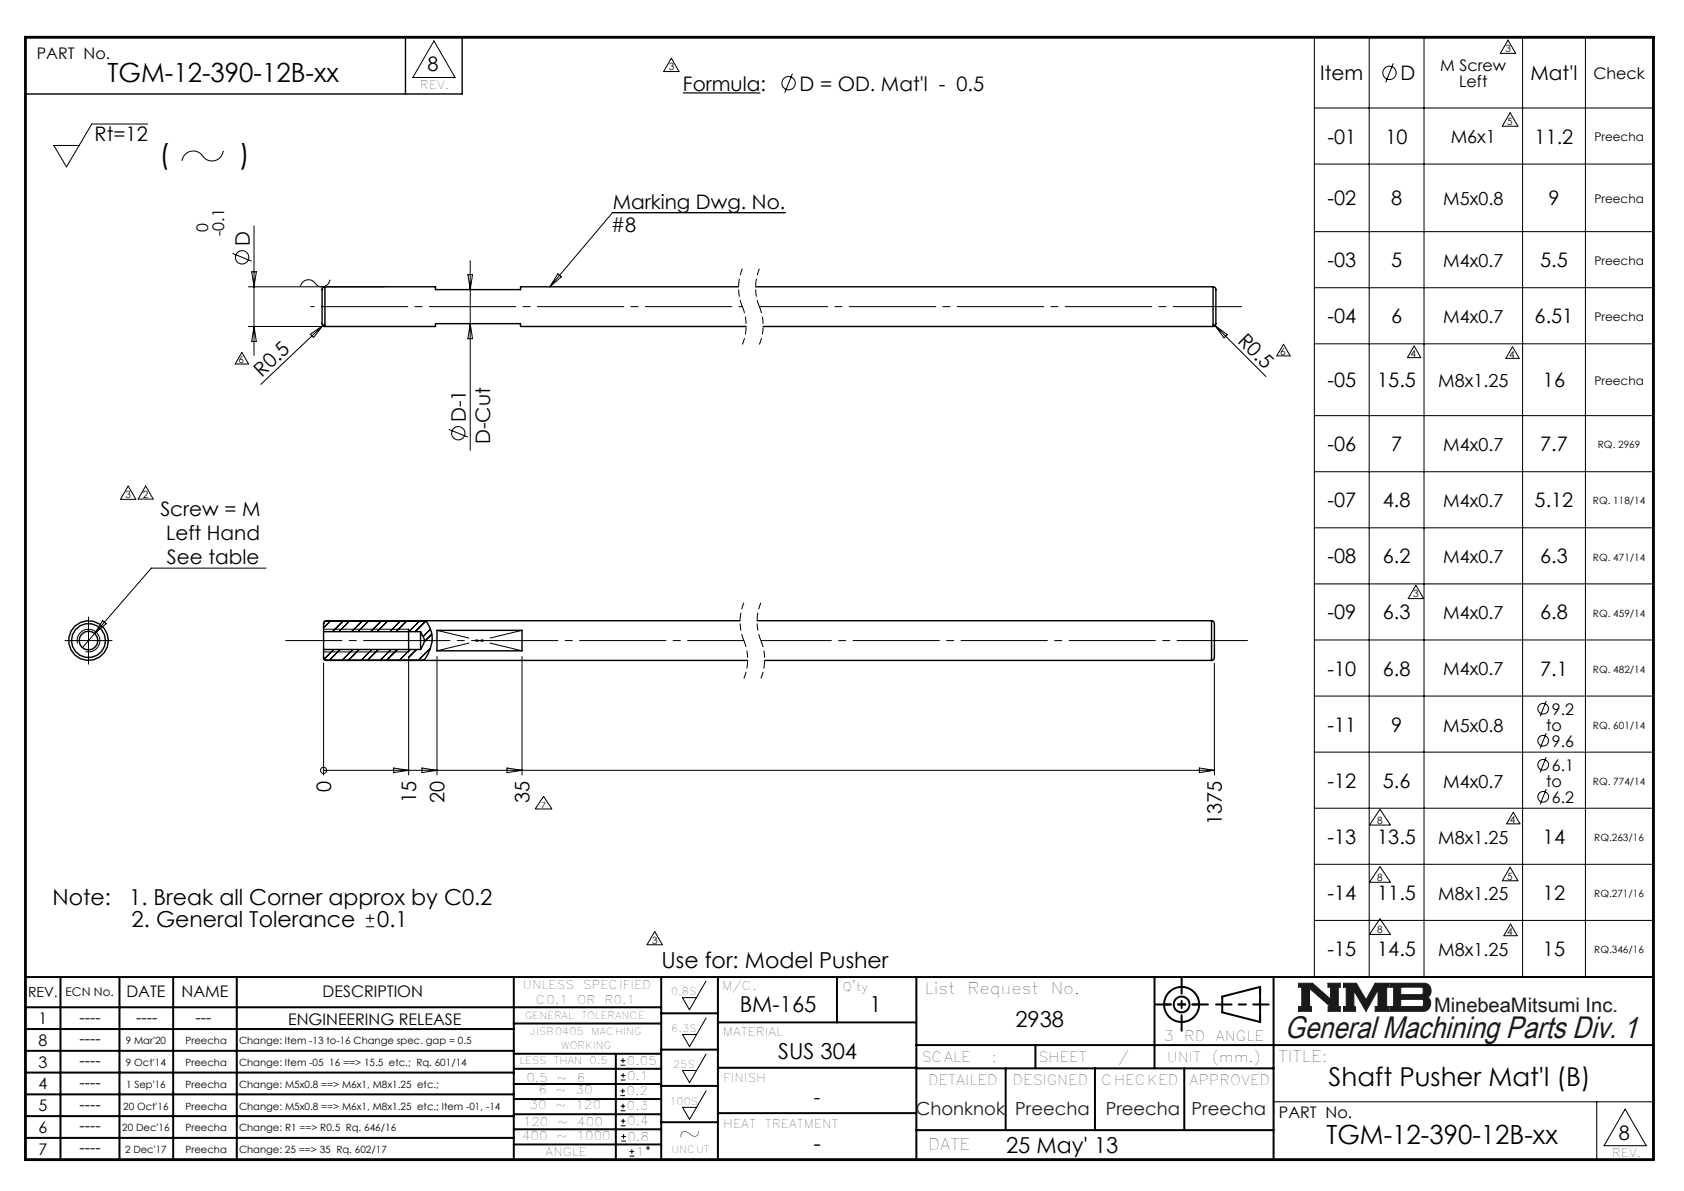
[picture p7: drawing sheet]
<svg xmlns="http://www.w3.org/2000/svg" width="297mm" height="210mm" viewBox="0 0 297 210" stroke-linecap="round" stroke-linejoin="round" font-family="sans-serif">
<g fill="none" stroke="#000" stroke-width=".35">
<path d="M4.5 172.3h287.1M4.5 177.6h112.1M10.7 172.3v32.2M21.1 172.3v32.2M30.5 172.3v32.2M41.8 172.3v32.2M90.6 172.3v32.2M116.6 172.3v32.2M116.6 178.7h10M126.6 172.3v32.2M147.6 172.3v8M161.6 172.3v32.2"/>
<path d="M203.6 172.3v16.1M215.6 175.7l6.6-1.7v6.2l-6.6-1.7zM224.6 172.3v32.2M4.5 185.3h86.1M4.5 181.4h86.1M4.5 189.1h86.1M4.5 193h86.1M4.5 196.8h86.1M90.6 199.1h26M90.6 193.8h26M90.6 188.5h26M90.6 191.1h26"/>
<path d="M90.6 180.5h26M90.6 185.8h26M90.6 196.5h26M108.6 185.8v18.5M116.6 185.1h10M116.6 191.5h10M116.6 197.9h10M126.6 196.3h35M126.6 188.3h35M126.6 180.3h35M161.6 184.3h130M161.6 199.3h63"/>
<path d="M161.6 188.4h63M177.4 188.4v10.9M182.6 184.3v4.1M193.1 188.4v10.9M208.9 188.4v10.9M4.5 200.6h86.1M90.6 201.8h26"/>
<circle cx="208.4" cy="177.1" r="3.1"/>
<circle cx="208.4" cy="177.1" r="1.39"/>
</g>
<path d="M229 173.4h2.5l3.2 2.8v-2.1h-.5v-.7h2.2v.7h-.4v3.4h.4v.8h-2.2v-.8h.4l-3.6-3.2v3.2h.3v.8h-2.3v-.8h.6v-3.4h-.6zM237 173.4h2.2l1.7 2.9 1.6-2.9h2.5v.7h-.4v3.4h.4v.8h-2.5v-.8h.5v-3l-2.1 3.8-2.1-3.6v2.9h.3v.7h-2.1v-.8h.4v-3.4h-.4zM245.2 173.4h6a1.34 1.34 0 0 1 1.2 1 1.34 1.34 0 0 1-.7 1.5 1.33 1.33 0 0 1 .6 1.4 1.33 1.33 0 0 1-1.2 1h-5.9v-.8h.6v-3.4h-.6zM247 174.1h3.8l.2 .2v.8l-.3 .3h-3.7zM247 176.2h3.8l.3 .3v.7l-.4 .3h-3.7z" fill="none" stroke="#191924" stroke-width=".18"/>
<path d="M76.5 7.2l3.8 6.5h-7.5zM124.5 173l-2.9 5-1.2-2.1h2.4M124.5 179.5l-2.9 5.1-1.2-2.2h2.4M124.5 185.8l-2.9 5.1-1.2-2.1h2.4M124.5 192.3l-2.9 5.1-1.2-2.1h2.4M224.6 194.3h67M281.6 194.3v10.2M286.6 195.6l3.7 6.4h-7.4z" fill="none" stroke="#000" stroke-width=".18"/>
<g fill="none" stroke="#000" stroke-width=".18" stroke-dasharray="6.3 1.3 1.3 1.3">
<path d="M117 12.6h2.8M118.4 10.3l-1.4 2.3M119.8 12.6l-1.4-2.3M264.6 9.4h2.7M266 7.1l-1.4 2.3M266.3 19.9l-1.3 2.4M267.3 9.4l-1.3-2.3M265 22.3h2.7M267.7 22.3l-1.4-2.4M41.5 64.2h2.3M42.7 62.1l-1.2 2.1M43.8 64.2l-1.1-2.1"/>
<path d="M225.2 62.7h2.3M226.4 60.7l-1.2 2M227.5 62.7l-1.1-2M248.2 63.1h2.4M249.4 61l-1.2 2.1M250.6 63.1l-1.2-2.1M265.6 63.2h2.3M266.8 61.1l-1.2 2.1M267.9 63.2l-1.1-2.1M21.2 88h2.8M22.6 85.7l-1.4 2.3M24 88l-1.4-2.3"/>
<path d="M24.4 88h2.6M25.7 85.7l-1.3 2.3M27 88l-1.3-2.3M248.4 105.5h2.7M249.7 103.2l-1.3 2.3M251.1 105.5l-1.4-2.3M265 155.3h2.7M265.7 145.3h2.4M266.3 152.9l-1.3 2.4M266.9 143.2l-1.2 2.1M267.7 155.3l-1.4-2.4M268.1 145.3l-1.2-2.1"/>
<path d="M114.1 166.6h2.7M115.5 164.2l-1.4 2.4M116.8 166.6l-1.3-2.4M265.2 165h2.4M266.4 162.9l-1.2 2.1M267.6 165l-1.2-2.1"/>
</g>
<path d="M4.5 6.6h287.1" fill="none" stroke="#000" stroke-width=".18" stroke-dasharray="6.3 1.3 1.3 1.3" stroke-dashoffset="1.9"/>
<path d="M71.5 6.6v10M81.5 6.6v10h-77" fill="none" stroke="#000" stroke-width=".25"/>
<path d="M205.3 177.1h6.2M222.2 174v6.2" fill="none" stroke="#000" stroke-width=".35" stroke-dasharray="15.2 1.3 1.3 1.3" stroke-dashoffset="14.1"/>
<path d="M203.8 177.1h9.2M208.4 172.5v9.2M214.5 177.1h9.3" fill="none" stroke="#000" stroke-width=".35" stroke-dasharray="15.2 1.3 1.3 1.3" stroke-dashoffset="12.5"/>
<path d="M4.5 6.6h287.1v197.9h-287.1z" fill="none" stroke="#000" stroke-width=".5"/>
<path d="M229 173.4v.7h.6v3.4h-.6v.8h2.3v-.8h-.3v-3.2l3.6 3.2h-.4v.8h2.2v-.8h-.4v-3.4h.4v-.7h-2.2v.7h.5v2.1l-3.2-2.8zM237 173.4v.7h.4v3.4h-.4v.8h2.1v-.7h-.3v-2.9l2.1 3.6 2.1-3.8v3h-.5v.8h2.5v-.8h-.4v-3.4h.4v-.7h-2.5l-1.6 2.9-1.7-2.9zM247 176.2h3.8l.3 .3v.7l-.4 .3h-3.7zM245.2 173.4v.7h.6v3.4h-.6v.8l6.3-.1 .6-.4 .2-.8-.1-.7-.5-.4a1.34 1.34 0 0 0 .7-1.5 1.34 1.34 0 0 0-1.2-1zM247 174.1h3.8l.2 .2v.8l-.3 .3h-3.7z" fill-rule="evenodd" fill="#191924"/>
<g fill="none" stroke="#000" stroke-width=".18">
<path d="M139.8 13l-1.4 3.3M231.8 6.6h59.7v165.6h-59.7zM231.8 19h59.7M241.5 6.6v165.6M245.7 11.2l-1.3 3.3M251.2 6.6v165.6M268.5 6.6v165.6M279.6 6.6v165.6M26 21.9h-9.8l-4.5 7.5-2.2-3.8h4.5M39.4 26.6a2.06 2.06 0 0 1-1.7 1.8 2.06 2.06 0 0 1-2.2-1.1 2.01 2.01 0 0 0-2-.6 2.01 2.01 0 0 0-1.4 1.7M44.8 39.8v22.9M138.5 37.5h-30.5l-11 13.1"/>
<path d="M231.8 28.9h59.7M41 44.7l3.4 1.3M43.8 57.6h23.5M43.8 50.6h24M44.4 47.9h.8l-.4 2.7zM44.8 57.6l.4 2.6h-.8zM54.7 58.9l2.2-1.5-1.6 2.1zM57.3 57.1l-11.3 10.7M58.2 49.3a1.49 1.49 0 0 1-1.2 1.3 1.49 1.49 0 0 1-1.6-.9 1.43 1.43 0 0 0-1.5-.3 1.43 1.43 0 0 0-.9 1.2M82.5 48.4h.8l-.4 2.7zM82.9 46v33.4M82.9 57.1l.4 2.6h-.8z"/>
<path d="M98.4 48.3l.6 .5-2 1.8zM213.9 57.1l9.4 9.3M214.3 57.4l2.2 1.6-.6 .6zM231.8 40.8h59.7M231.8 50.7h59.7M79.1 75.7l3.4 1.4M231.8 60.6h59.7M231.8 73.3h59.7M231.8 83.2h59.7M231.8 93.1h59.7M13.1 112.9h5M13.7 113.5a2 2 0 0 1 1.7-2.5 2 2 0 0 1 2.2 2.1 2 2 0 0 1-2.5 1.8"/>
<path d="M15.6 110.4v5M18.1 109.4l.6 .6-2 1.7zM46.9 100.2h-20.2l-12.2 14M57.1 116.9v19.7M57.1 110.9h15M57.1 114.9h15M58.3 109.5l-1.2 1.2M58.9 114.5l-1.7 1.7M60 114.5l-1.9 1.9M60.5 109.5l-1.9 1.9M61.7 109.5l-1.9 1.9M62.2 114.5l-1.9 1.9"/>
<path d="M63.4 114.5l-1.9 1.9M63.9 109.5l-1.9 1.9M65 109.5l-1.9 1.9M65.6 114.5l-1.9 1.9M66.7 114.5l-1.9 1.9M67.3 109.5l-1.9 1.9M68.4 109.5l-1.9 1.9M69 114.5l-1.9 1.9M70.1 114.5l-1.9 1.9M70.6 109.5l-1.9 1.9M71.6 116.4h.1M71.8 109.5l-1.9 1.9"/>
<path d="M72.1 115.9v20.7M72.3 114.5l-1.9 1.9M73.5 114.5l-1.5 1.4M74 109.5l-1.9 1.9M75.1 109.5l-1.9 1.9M75.9 110.9l-1.3 1.3M75.9 114.3l-2.1 2.1M76.2 111.8l-1.4 1.3M77.1 115.8v20.8M92.1 115.8v20.8M214.2 116.9v19.7M231.8 103h59.7"/>
<path d="M231.8 112.8h59.7M57.1 135.8h.1M57.1 135.8h157.1M69.4 135.4l2.7 .4-2.7 .4zM74.4 135.4l2.7 .4-2.7 .4zM89.4 135.4l2.7 .4-2.7 .4zM211.5 135.4l2.7 .4-2.7 .4zM231.8 122.7h59.7M231.8 132.6h59.7M272.7 123.6l-1.1 2.7M272.7 129.3l-1.1 2.7M272.7 133.5l-1.1 2.7"/>
<path d="M272.7 139.2l-1.1 2.6M95.9 140.4l1.5 2.2h-3zM231.8 142.5h59.7M231.8 152.4h59.7M243.4 152.8l1.8 2.8h-3.7zM243.4 142.7l1.8 2.8h-3.7zM64.5 163.4h1.5M64.5 161.9h1.5M65.3 161.2v1.5M231.8 162.3h59.7M243.4 162l1.8 2.8h-3.7zM109.4 193.2h.8"/>
<path d="M109.4 192.4h.8M109.5 187.8h.8M109.5 187h.8M109.5 195.9h.8M109.5 195h.8M109.5 190.4h.8M109.5 189.6h.8M109.5 198.5h.8M109.5 197.7h.8M109.8 192v.8M109.9 186.6v.8M109.9 194.6v.8"/>
<path d="M109.9 189.2v.8M109.9 197.3v.8M110 200v.8M109.6 201.2h.8M109.6 200.4h.8M111 203.9h.9M111 203h.9M111.4 202.6v.9"/>
<circle cx="139.1" cy="14.7" r="1.18"/>
<circle cx="245.1" cy="12.8" r="1.18"/>
<circle cx="42.7" cy="45.4" r="1.18"/>
<circle cx="80.8" cy="76.4" r="1.18"/>
<circle cx="57.1" cy="135.8" r=".54"/>
<circle cx="272.2" cy="125" r=".94"/>
<circle cx="272.2" cy="134.9" r=".94"/>
<circle cx="272.2" cy="130.6" r=".94"/>
<circle cx="272.2" cy="140.5" r=".94"/>
<circle cx="114.3" cy="202.4" r=".2"/>
</g>
<path d="M120.5 16.4h13.6" fill="none" stroke="#000" stroke-width=".21"/>
<path d="M130.9 47.4a8.7 8.7 0 0 0 0 6.7M130.9 54.1a8.7 8.7 0 0 1 0 6.6M133.9 47.4a8.7 8.7 0 0 0 0 6.7M133.9 54.1a8.7 8.7 0 0 1 0 6.6M131.2 106.3a8.7 8.7 0 0 0 0 6.6M131.2 112.9a8.7 8.7 0 0 1 0 6.7M134.2 106.3a8.7 8.7 0 0 0 0 6.6M134.2 112.9a8.7 8.7 0 0 1 0 6.7" fill="none" stroke="#000" stroke-width=".18" stroke-dasharray="1.3 .6" stroke-dashoffset=".1" stroke-linecap="butt"/>
<path d="M130.9 54.1h-76.1" fill="none" stroke="#000" stroke-width=".18" stroke-dasharray="15.2 1.3 1.3 1.3" stroke-dashoffset="-1.9"/>
<path d="M219 54.1h-85.1" fill="none" stroke="#000" stroke-width=".18" stroke-dasharray="15.2 1.3 1.3 1.3" stroke-dashoffset="3.2"/>
<path d="M77.1 111.1l15 3.7M92.1 111.1l-15 3.7" fill="none" stroke="#000" stroke-width=".18" stroke-dasharray="6.3 1.3 1.3 1.3" stroke-dashoffset=".5"/>
<path d="M13.1 112.9h-1.6M15.6 110.4v-1.6M15.6 115.4v1.7M18.1 112.9h1.7" fill="none" stroke="#000" stroke-width=".18" stroke-dasharray="15.2 1.3 1.3 1.3"/>
<g fill="none" stroke="#000" stroke-width=".25">
<path d="M57.3 50.6a.54 .54 0 0 0-.5 .6v5.7a.54 .54 0 0 0 .5 .7M57.3 57.6h19.5v-.5h15v.5h39.8M57.3 50.6h19.5v.5h15v-.5h38.5M57.3 50.6v7M133.3 50.6h80.6M134.6 57.6h79.3M213.9 50.6a.54 .54 0 0 1 .5 .6v5.7a.54 .54 0 0 1-.5 .7M213.9 50.6v7M57.1 114.5v1.4a.5 .5 0 0 0 .5 .5M57.1 115.9l.1 .3 .4 .2M57.1 111.4v3.1M57.1 114.5h17.1"/>
<path d="M57.1 111.4h17.1M57.6 109.4a.5 .5 0 0 0-.5 .5v1.5M57.6 109.5h17.5a5.4 5.4 0 0 1-.3 6.9h-17.2M57.6 109.5l-.4 .1-.1 .4M57.6 116.4h74.3M57.6 109.4h72.9M57.6 109.4v.1M57.6 116.4h.1M72.1 110.9v4M74.2 111.4l.5 1a1.93 1.93 0 0 1-.5 2.1M74.2 111.4v3.1M77.1 111.1h15v3.7h-15z"/>
<path d="M133.5 109.4h80.2M134.9 116.4h78.8M213.7 109.4a.5 .5 0 0 1 .5 .6v5.9a.5 .5 0 0 1-.5 .5M213.7 109.4v7"/>
<circle cx="15.6" cy="112.9" r="3"/>
<circle cx="15.6" cy="112.9" r="3.5"/>
<circle cx="15.6" cy="112.9" r="1.65"/>
</g>
<path d="M131.2 112.9h-80.8" fill="none" stroke="#000" stroke-width=".18" stroke-dasharray="15.2 1.3 1.3 1.3" stroke-dashoffset="5.3"/>
<path d="M220 112.9h-85.8" fill="none" stroke="#000" stroke-width=".18" stroke-dasharray="15.2 1.3 1.3 1.3" stroke-dashoffset="2.8"/>
<text font-size="5.5" fill="#191924" x="226.6" y="183.1">General Machining Parts Div. 1</text>
<g font-size="4.9">
<text x="28.1" y="29">(</text>
<text x="42.3" y="29">)</text>
<text x="119.6" y="201.6">~</text>
</g>
<g font-size="4.7">
<text x="19" y="14.4">TGM-12-390-12B-xx</text>
<text x="233.9" y="201.7">TGM-12-390-12B-xx</text>
</g>
<text font-size="4.6" x="234.3" y="191.4">Shaft Pusher Mat'l (B)</text>
<g font-size="3.9">
<text x="9.3" y="159.5">Note:</text>
<text x="22.8" y="159.5">1. Break all Corner approx by C0.2</text>
<text x="23.2" y="163.4">2. General Tolerance</text>
<text x="66.5" y="163.4">0.1</text>
<text x="116.7" y="170.7">Use for: Model Pusher</text>
<text x="130.5" y="178.4">BM-165</text>
<text x="153.3" y="178.4">1</text>
<text x="179.1" y="181">2938</text>
<text x="137.2" y="186.7">SUS 304</text>
<text x="143.5" y="202.9">-</text>
<text x="177.4" y="203.2">25 May' 13</text>
</g>
<g font-size="3.5">
<text x="75.4" y="12.5">8</text>
<text x="120.5" y="16">Formula:</text>
<text x="141" y="16">D = OD. Mat'l - 0.5</text>
<text x="232.8" y="14.2">Item</text>
<text x="247" y="14.2">D</text>
<text x="269.9" y="14.2">Mat'l</text>
<text x="16.7" y="24.9">Rt=12</text>
<text x="234.1" y="25.3">-01</text>
<text x="244.4" y="25.3">10</text>
<text x="270.7" y="25.3">11.2</text>
<text x="107.7" y="40.9">#8</text>
<text x="108.1" y="36.9">Marking Dwg. No.</text>
<text x="234.1" y="36.2">-02</text>
<text x="245.3" y="36.2">8</text>
<text x="273.1" y="36.2">9</text>
<text x="44" y="43.4" transform="rotate(-90 44 43.4)">D</text>
<text x="234.1" y="47.1">-03</text>
<text x="245.3" y="47.1">5</text>
<text x="271.6" y="47.1">5.5</text>
<text x="234.1" y="57">-04</text>
<text x="245.3" y="57">6</text>
<text x="270.7" y="57">6.51</text>
<text x="218.1" y="60.2" transform="rotate(45 218.1 60.2)">R0.5</text>
<text x="46.2" y="66.6" transform="rotate(-43 46.2 66.6)">R0.5</text>
<text x="234.1" y="68.3">-05</text>
<text x="242.9" y="68.3">15.5</text>
<text x="272.1" y="68.3">16</text>
<text x="82.2" y="74.4" transform="rotate(-90 82.2 74.4)">D-1</text>
<text x="86.4" y="78.3" transform="rotate(-90 86.4 78.3)">D-Cut</text>
<text x="234.1" y="79.6">-06</text>
<text x="245.3" y="79.6">7</text>
<text x="271.6" y="79.6">7.7</text>
<text x="234.1" y="89.4">-07</text>
<text x="243.9" y="89.4">4.8</text>
<text x="270.7" y="89.4">5.12</text>
<text x="28.3" y="91">Screw = M</text>
<text x="29.3" y="95.2">Left Hand</text>
<text x="29.4" y="99.4">See table</text>
<text x="234.1" y="99.3">-08</text>
<text x="243.9" y="99.3">6.2</text>
<text x="271.6" y="99.3">6.3</text>
<text x="234.1" y="109.2">-09</text>
<text x="243.9" y="109.2">6.3</text>
<text x="271.6" y="109.2">6.8</text>
<text x="234.1" y="119.1">-10</text>
<text x="243.9" y="119.1">6.8</text>
<text x="271.6" y="119.1">7.1</text>
<text x="234.1" y="129.1">-11</text>
<text x="245.3" y="129.1">9</text>
<text x="58.4" y="139.6" transform="rotate(-90 58.4 139.6)">0</text>
<text x="73.4" y="141.5" transform="rotate(-90 73.4 141.5)">15</text>
<text x="78.4" y="141.5" transform="rotate(-90 78.4 141.5)">20</text>
<text x="93.4" y="141.5" transform="rotate(-90 93.4 141.5)">35</text>
<text x="234.1" y="138.9">-12</text>
<text x="243.9" y="138.9">5.6</text>
<text x="215.5" y="145.4" transform="rotate(-90 215.5 145.4)">1375</text>
<text x="234.1" y="148.8">-13</text>
<text x="242.9" y="148.8">13.5</text>
<text x="272.1" y="148.8">14</text>
<text x="234.1" y="158.7">-14</text>
<text x="242.9" y="158.7">11.5</text>
<text x="272.1" y="158.7">12</text>
<text x="234.1" y="168.6">-15</text>
<text x="242.9" y="168.6">14.5</text>
<text x="272.1" y="168.6">15</text>
<text x="143.5" y="194.6">-</text>
<text x="285.5" y="200.9">8</text>
</g>
<text font-size="3.5" fill="#191924" x="252.9" y="178.4">MinebeaMitsumi Inc.</text>
<g font-size="3.2">
<text x="255.9" y="25.2">M6x1</text>
<text x="254.5" y="36.2">M5x0.8</text>
<text x="254.5" y="47.1">M4x0.7</text>
<text x="254.5" y="57">M4x0.7</text>
<text x="253.7" y="68.2">M8x1.25</text>
<text x="254.5" y="79.5">M4x0.7</text>
<text x="254.5" y="89.4">M4x0.7</text>
<text x="254.5" y="99.3">M4x0.7</text>
<text x="254.5" y="109.2">M4x0.7</text>
<text x="254.5" y="119.1">M4x0.7</text>
<text x="254.5" y="129">M5x0.8</text>
<text x="254.5" y="138.9">M4x0.7</text>
<text x="253.7" y="148.7">M8x1.25</text>
<text x="253.7" y="158.6">M8x1.25</text>
<text x="253.7" y="168.5">M8x1.25</text>
</g>
<g font-size="3.2" fill="#191924">
<text x="161.5" y="196.6">Chonknok</text>
<text x="179.1" y="196.6">Preecha</text>
<text x="195" y="196.6">Preecha</text>
<text x="210.2" y="196.6">Preecha</text>
</g>
<g font-size="2.8">
<text x="6.5" y="10.4">PART No.</text>
<text x="254" y="12.5">M Screw</text>
<text x="257.3" y="15.3">Left</text>
<text x="281" y="13.9">Check</text>
<text x="36.7" y="40.8" transform="rotate(-90 36.7 40.8)">0</text>
<text x="39.5" y="41.6" transform="rotate(-90 39.5 41.6)">-0.1</text>
<text x="272.7" y="128.9">to</text>
<text x="273.7" y="126">9.2</text>
<text x="273.7" y="131.7">9.6</text>
<text x="273.7" y="135.9">6.1</text>
<text x="272.7" y="138.7">to</text>
<text x="273.7" y="141.6">6.2</text>
<text x="22.3" y="175.9">DATE</text>
<text x="32" y="175.9">NAME</text>
<text x="56.9" y="175.9">DESCRIPTION</text>
<text x="163.1" y="175.3">List</text>
<text x="170.6" y="175.3">Request</text>
<text x="185.3" y="175.3">No.</text>
<text x="6.8" y="180.6">1</text>
<text x="6.8" y="184.4">8</text>
<text x="14" y="180.3">----</text>
<text x="14" y="184.1">----</text>
<text x="24" y="180.3">----</text>
<text x="34.5" y="180.3">---</text>
<text x="50.8" y="180.7">ENGINEERING RELEASE</text>
<text x="6.8" y="188.3">3</text>
<text x="14" y="191.8">----</text>
<text x="14" y="188">----</text>
<text x="225.5" y="187.2">TITLE:</text>
<text x="6.8" y="192.1">4</text>
<text x="6.8" y="195.9">5</text>
<text x="14" y="195.6">----</text>
<text x="225.6" y="197.2">PART No.</text>
<text x="6.8" y="203.6">7</text>
<text x="6.8" y="199.8">6</text>
<text x="14" y="203.3">----</text>
<text x="14" y="199.5">----</text>
<text x="163.7" y="202.9">DATE</text>
</g>
<g font-size="2.5">
<text x="4.9" y="175.9">REV.</text>
<text x="205.2" y="183.5">3</text>
<text x="208.9" y="183.5">RD</text>
<text x="214.4" y="183.5">ANGLE</text>
<text x="162.5" y="187.2">SCALE</text>
<text x="163.7" y="191.4">DETAILED</text>
<text x="174.9" y="187.2">:</text>
<text x="178.6" y="191.4">DESIGNED</text>
<text x="183.1" y="187.2">SHEET</text>
<text x="194.2" y="191.4">CHECKED</text>
<text x="197.2" y="187.2">/</text>
<text x="205.8" y="187.2">UNIT</text>
<text x="209.8" y="191.4">APPROVED</text>
<text x="213.7" y="187.2">(mm.)</text>
</g>
<g font-size="2.1">
<text x="74.1" y="15.7">REV.</text>
<text x="281.2" y="24.9">Preecha</text>
<text x="281.2" y="35.8">Preecha</text>
<text x="281.2" y="46.7">Preecha</text>
<text x="281.2" y="56.6">Preecha</text>
<text x="281.2" y="67.9">Preecha</text>
<text x="11.6" y="175.6">ECN No.</text>
<text x="92.2" y="174.4">UNLESS</text>
<text x="94.5" y="177">C0.1</text>
<text x="101.8" y="177">OR</text>
<text x="102.8" y="174.4">SPECIFIED</text>
<text x="106.6" y="177">R0.1</text>
<text x="127.3" y="174.6">M/C.</text>
<text x="148.6" y="174.7">Q'ty</text>
<text x="127.5" y="182.7">MATERIAL</text>
<text x="92.8" y="190.7">0.5</text>
<text x="98.2" y="190.7">~</text>
<text x="101.7" y="190.7">6</text>
<text x="110.6" y="187.7">0.05</text>
<text x="110.6" y="190.4">0.1</text>
<text x="127.6" y="190.8">FINISH</text>
<text x="93.4" y="195.6">30</text>
<text x="94.9" y="193">6</text>
<text x="98" y="195.6">~</text>
<text x="98" y="193">~</text>
<text x="101.5" y="195.6">120</text>
<text x="101.5" y="193">30</text>
<text x="110.5" y="193.1">0.2</text>
<text x="110.6" y="195.8">0.3</text>
<text x="92.1" y="201">400</text>
<text x="92.2" y="198.5">120</text>
<text x="96.2" y="203.8">ANGLE</text>
<text x="98.2" y="201">~</text>
<text x="98.3" y="198.5">~</text>
<text x="101.7" y="201">1000</text>
<text x="101.8" y="198.5">400</text>
<text x="110.6" y="198.4">0.4</text>
<text x="110.7" y="201.1">0.8</text>
<text x="112.1" y="203.8">1</text>
<text x="127.6" y="198.9">HEAT</text>
<text x="134.9" y="198.9">TREATMENT</text>
<text x="284.3" y="204">REV.</text>
</g>
<g font-size="1.8">
<text x="265.5" y="9.2">3</text>
<text x="117.9" y="12.4">3</text>
<text x="265.8" y="22.1">5</text>
<text x="42.1" y="64">6</text>
<text x="225.8" y="62.6">6</text>
<text x="248.8" y="62.9">4</text>
<text x="266.1" y="63.1">4</text>
<text x="281.8" y="79.1">RQ. 2969</text>
<text x="22.1" y="87.9">3</text>
<text x="25.2" y="87.8">2</text>
<text x="280.9" y="88.9">RQ. 118/14</text>
<text x="280.9" y="98.8">RQ. 471/14</text>
<text x="249.2" y="105.4">3</text>
<text x="280.9" y="108.7">RQ. 459/14</text>
<text x="280.9" y="118.6">RQ. 482/14</text>
<text x="280.9" y="128.6">RQ. 601/14</text>
<text x="280.9" y="138.4">RQ. 774/14</text>
<text x="242.9" y="145.3">8</text>
<text x="266.3" y="145.1">4</text>
<text x="281.2" y="148.3">RQ.263/16</text>
<text x="242.9" y="155.4">8</text>
<text x="265.8" y="155.1">5</text>
<text x="281.2" y="158.2">RQ.271/16</text>
<text x="115" y="166.4">3</text>
<text x="242.9" y="164.5">8</text>
<text x="265.8" y="164.9">4</text>
<text x="281.2" y="168.1">RQ.346/16</text>
<text x="92.6" y="179.6">GENERAL</text>
<text x="102.5" y="179.6">TOLERANCE</text>
<text x="118.4" y="175.5">0.8S</text>
<text x="22.2" y="184.1">9 Mar'20</text>
<text x="32.7" y="184.1">Preecha</text>
<text x="42.2" y="184.1">Change: Item -13 to-16 Change spec. gap = 0.5</text>
<text x="93.5" y="182.6">JISB0405</text>
<text x="99" y="184.9">WORKING</text>
<text x="104.3" y="182.6">MACHING</text>
<text x="118.4" y="182">6.3S</text>
<text x="22.2" y="188">9 Oct'14</text>
<text x="22.2" y="191.8">1 Sep'16</text>
<text x="32.7" y="188">Preecha</text>
<text x="32.7" y="191.8">Preecha</text>
<text x="42.2" y="188">Change: Item -05 16 ==&gt; 15.5 etc.; Rq. 601/14</text>
<text x="42.2" y="191.8">Change: M5x0.8 ==&gt; M6x1, M8x1.25 etc.;</text>
<text x="91.6" y="187.6">LESS</text>
<text x="97.7" y="187.6">THAN</text>
<text x="104" y="187.6">0.5</text>
<text x="118.7" y="188.3">25S</text>
<text x="21.7" y="195.6">20 Oct'16</text>
<text x="32.7" y="195.6">Preecha</text>
<text x="42.2" y="195.6">Change: M5x0.8 ==&gt; M6x1, M8x1.25 etc.; Item -01, -14</text>
<text x="118.1" y="194.8">100S</text>
<text x="21.6" y="199.5">20 Dec'16</text>
<text x="22.1" y="203.3">2 Dec'17</text>
<text x="32.7" y="203.3">Preecha</text>
<text x="32.7" y="199.5">Preecha</text>
<text x="42.2" y="203.3">Change: 25 ==&gt; 35 Rq. 602/17</text>
<text x="42.2" y="199.5">Change: R1 ==&gt; R0.5 Rq. 646/16</text>
<text x="118.4" y="203.3">UNCUT</text>
</g>
<text font-size="1.4" x="95.5" y="142.5">7</text>
</svg>
